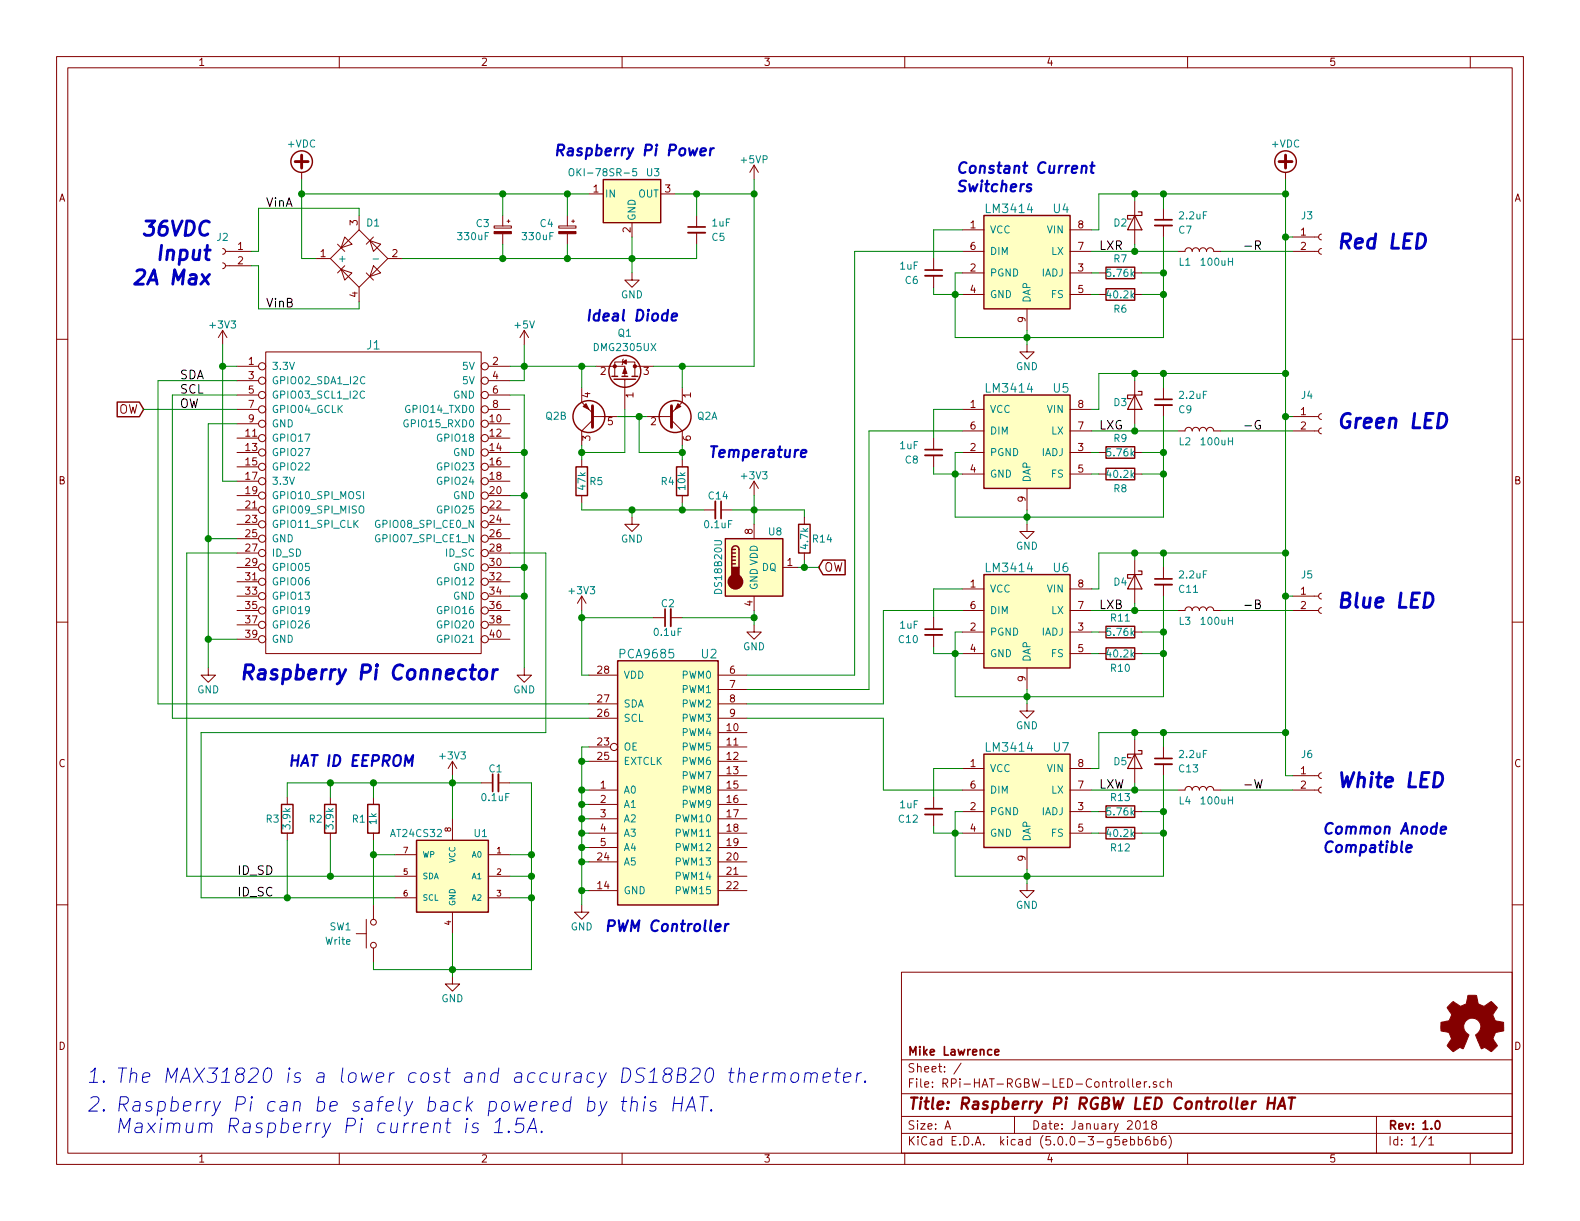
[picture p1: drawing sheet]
<svg xmlns="http://www.w3.org/2000/svg" width="279mm" height="216mm" viewBox="0 0 279 216" stroke-linecap="round" stroke-linejoin="round" font-family="sans-serif">
<g fill="none" stroke="#840000" stroke-width=".18">
<path d="M10 10h259.4v195.9h-259.4zM12 12h255.4v191.9h-255.4zM60 10v2M110 10v2M160 10v2M210 10v2M260 10v2M53.3 30.5v1.3M63.5 38.1v2.5M87.4 40h3v.3h-3zM88.9 38.1v1.9M89.7 39.1h.5"/>
<path d="M89.9 38.9v.5M98.8 40h3.1v.3h-3.1zM100.3 38.1v1.9M101.1 39.1h.5M101.3 38.9v.5M104.1 34.3h2.6M111.8 39.4v2.5M116.8 34.3h2.6M123.2 38.1v2M133.3 29.2l-.7 1.3M133.3 29.2v2.6M133.3 29.2l.8 1.3"/>
<path d="M200.7 35.6v7.6M205.7 36.8v2.1M205.7 39.9v2M227.3 30.5v1.3M10 60h2M39.4 46.5l.3 .1 .2 .3-.1 .4-.4 .2M39.4 43.9l.3 .2 .2 .2-.1 .5-.4 .2M39.4 58.4l-.8 1.3M39.4 58.4v2.6M39.4 58.4l.7 1.3M39.9 47h4.5M39.9 44.5h4.5"/>
<path d="M55.9 45.7h2.5M58.4 45.7l5.1-5.1 5.1 5.1-5.1 5.1zM59.7 43.2l1.3 1.3M60.3 47.6l1.9 .7-1.2 1.2zM61 41.9l1.2 1.3-1.9 .6zM61 47l-1.3 1.3M63.5 50.8v2.5M64.8 48.3l1.2 1.2M65.4 42.5l1.9 .7-1.3 1.3zM66 47l1.3 1.3-1.9 .6zM66 41.9l-1.2 1.3M68.6 45.7h2.5"/>
<path d="M88.9 41.3v1.9M92.7 58.4l-.8 1.3M92.7 58.4v2.6M92.7 58.4l.8 1.3M100.3 41.3v1.9M111.8 48.3v1.2h1.2l-1.2 1.3-1.3-1.3h1.3M123.2 41.1v2.1M165.1 45.7v2.1M165.1 48.8v2M170.2 44.5h3.8M170.2 40.6h3.8M170.2 48.3h3.8"/>
<path d="M170.2 52.1h3.8M181.6 54.6v3.8M189.2 44.5h3.8M189.2 40.6h3.8M189.2 48.3h3.8M189.2 52.1h3.8M194.3 48.3h1.3M194.3 52.1h1.3M200.7 48.3h1.2M200.7 52.1h1.2M208.3 44.5h1.2a.63 .63 0 0 1 .7-.7 .63 .63 0 0 1 .6 .7 .63 .63 0 0 1 .7-.7 .63 .63 0 0 1 .6 .7 .63 .63 0 0 1 .6-.7 .63 .63 0 0 1 .7 .7 .63 .63 0 0 1 .6-.7 .63 .63 0 0 1 .6 .7h1.3M228.6 44.5h4.6"/>
<path d="M228.6 41.9h4.6M233.7 43.9l-.3 .1-.2 .4 .1 .4 .4 .2M233.7 41.4l-.3 .1-.2 .3 .1 .4 .4 .2M267.4 60h2M41.9 64.8h3.8M41.9 67.3h3.8M41.9 69.9h3.8M41.9 72.4h3.8M41.9 74.9h3.8M41.9 77.5h3.8M47 62.2h38.1v53.4h-38.1zM86.4 64.8h3.8"/>
<path d="M86.4 67.3h3.8M86.4 69.9h3.8M86.4 72.4h3.8M86.4 74.9h3.8M86.4 77.5h3.8M102.9 68.6v2.5l1.9 1.9M104.8 74.3l-1.9 1.9v2.5M104.8 73.7h4.4M105.4 64.8h5.1v1.7M110.2 63.5l-.1 .1v.8l-.1 .1M110.5 67.1v5.3M112.3 64.8v-.8h-3.6v2.5"/>
<path d="M112.3 64.8h3.3M112.3 64.8v1.7M114.3 73.7h4.4M118.7 74.3l1.9 1.9v2.5M120.6 68.6v2.5l-1.9 1.9M165.1 77.5v2M170.2 72.4h3.8M170.2 76.2h3.8M181.6 61v1.2h-1.3l1.3 1.3 1.3-1.3h-1.3M189.2 72.4h3.8M189.2 76.2h3.8M200.7 67.3v7.6"/>
<path d="M205.7 68.6v2M205.7 71.6v2.1M208.3 76.2h1.2a.63 .63 0 0 1 .7-.6 .63 .63 0 0 1 .6 .6 .63 .63 0 0 1 .7-.6 .63 .63 0 0 1 .6 .6 .63 .63 0 0 1 .6-.6 .63 .63 0 0 1 .7 .6 .63 .63 0 0 1 .6-.6 .63 .63 0 0 1 .6 .6h1.3M228.6 73.7h4.6M228.6 76.2h4.6M233.7 75.7l-.3 .1-.2 .3 .1 .4 .4 .2M233.7 73.2l-.3 .1-.2 .3 .1 .4 .4 .2M41.9 87.6h3.8M41.9 90.2h3.8M41.9 80h3.8M41.9 92.7h3.8M41.9 82.6h3.8"/>
<path d="M41.9 95.3h3.8M41.9 85.1h3.8M41.9 97.8h3.8M86.4 87.6h3.8M86.4 90.2h3.8M86.4 80h3.8M86.4 92.7h3.8M86.4 82.6h3.8M86.4 95.3h3.8M86.4 85.1h3.8M86.4 97.8h3.8M102.9 81.3v1.3"/>
<path d="M102.9 87.6v1.3M111.8 91.4v1.3h1.2l-1.2 1.3-1.3-1.3h1.3M120.6 81.3v1.3M120.6 87.6v1.3M124.5 90.2h2M127.5 90.2h2M133.3 85.1v2.5M133.3 92.7v2.6M133.3 85.1l-.7 1.3M133.3 85.1l.8 1.3M142.2 91.4v1.3M142.2 97.8v1.3"/>
<path d="M165.1 80.5v2.1M170.2 80h3.8M170.2 83.8h3.8M181.6 92.7v1.3h-1.3l1.3 1.3 1.3-1.3h-1.3M181.6 86.4v3.8M189.2 80h3.8M189.2 83.8h3.8M194.3 80h1.3M194.3 83.8h1.3M200.7 80h1.2M200.7 99.1v7.6M200.7 83.8h1.2"/>
<path d="M10 110h2M36.8 118.1v1.3h1.3l-1.3 1.3-1.2-1.3h1.2M41.9 100.3h3.8M41.9 113h3.8M41.9 102.9h3.8M41.9 105.4h3.8M41.9 108h3.8M41.9 110.5h3.8M86.4 100.3h3.8M86.4 113h3.8M86.4 102.9h3.8M86.4 105.4h3.8"/>
<path d="M86.4 108h3.8M86.4 110.5h3.8M92.7 118.1v1.3h1.3l-1.3 1.3-1.3-1.3h1.3M102.9 105.4l.7 1.3M102.9 105.4v2.6M102.9 105.4l-.8 1.3M104.1 119.4h5.1M115.6 109.2h2M118.6 109.2h2M127 119.4h5.1M133.3 110.5v1.3h1.3l-1.3 1.2-1.2-1.2h1.2M133.3 105.4v2.6"/>
<path d="M138.4 100.3h2.6M165.1 109.2v2.1M165.1 112.3v2M170.2 108h3.8M170.2 104.1h3.8M170.2 111.8h3.8M170.2 115.6h3.8M181.6 118.1v3.8M189.2 108h3.8M189.2 104.1h3.8M189.2 111.8h3.8M189.2 115.6h3.8"/>
<path d="M194.3 111.8h1.3M194.3 115.6h1.3M200.7 111.8h1.2M200.7 115.6h1.2M205.7 100.3v2.1M205.7 103.4v2M208.3 108h1.2a.63 .63 0 0 1 .7-.7 .63 .63 0 0 1 .6 .7 .63 .63 0 0 1 .7-.7 .63 .63 0 0 1 .6 .7 .63 .63 0 0 1 .6-.7 .63 .63 0 0 1 .7 .7 .63 .63 0 0 1 .6-.7 .63 .63 0 0 1 .6 .7h1.3M228.6 105.4h4.6M228.6 108h4.6M233.7 107.4l-.3 .1-.2 .4 .1 .4 .4 .2M233.7 104.9l-.3 .1-.2 .3 .1 .4 .4 .2M267.4 110h2"/>
<path d="M80 134.6l.8 1.3M80 134.6v2.6M80 134.6l-.8 1.3M85.1 138.4h2M88.1 138.4h2.1M104.1 139.7h5.1M104.1 124.5h5.1M104.1 127h5.1M104.1 132.1h3.8M104.1 134.6h5.1M127 139.7h5.1M127 121.9h5.1"/>
<path d="M127 124.5h5.1M127 127h5.1M127 129.5h5.1M127 132.1h5.1M127 134.6h5.1M127 137.2h5.1M170.2 139.7h3.8M170.2 135.9h3.8M181.6 124.5v1.2h-1.3l1.3 1.3 1.3-1.3h-1.3M189.2 139.7h3.8M189.2 135.9h3.8M200.7 130.8v7.6"/>
<path d="M205.7 132.1v2M205.7 135.1v2.1M208.3 139.7h1.2a.63 .63 0 0 1 .7-.6 .63 .63 0 0 1 .6 .6 .63 .63 0 0 1 .7-.6 .63 .63 0 0 1 .6 .6 .63 .63 0 0 1 .6-.6 .63 .63 0 0 1 .7 .6 .63 .63 0 0 1 .6-.6 .63 .63 0 0 1 .6 .6h1.3M228.6 139.7h4.6M228.6 137.2h4.6M233.7 139.2l-.3 .1-.2 .3 .1 .4 .4 .2M233.7 136.7l-.3 .1-.2 .3 .1 .4 .4 .2M10 160h2M50.8 141v1.2M50.8 147.3v1.3M58.4 141v1.2M58.4 147.3v1.3"/>
<path d="M66 141v1.2M66 147.3v1.3M69.8 151.1h3.9M69.8 154.9h3.9M69.8 158.8h3.9M80 144.8v3.8M86.4 151.1h3.8M86.4 154.9h3.8M86.4 158.8h3.8M104.1 142.2h5.1M104.1 144.8h5.1M104.1 147.3h5.1"/>
<path d="M104.1 149.9h5.1M104.1 152.4h5.1M104.1 157.5h5.1M127 154.9h5.1M127 142.2h5.1M127 144.8h5.1M127 147.3h5.1M127 149.9h5.1M127 152.4h5.1M127 157.5h5.1M165.1 141v2M165.1 144v2.1"/>
<path d="M170.2 147.3h3.8M170.2 143.5h3.8M181.6 156.2v1.3h-1.3l1.3 1.3 1.3-1.3h-1.3M181.6 149.9v3.8M189.2 147.3h3.8M189.2 143.5h3.8M194.3 147.3h1.3M194.3 143.5h1.3M200.7 147.3h1.2M200.7 143.5h1.2M267.4 160h2M63 165.1h1.8"/>
<path d="M64.8 162.6v5M66 160v2.6M66 167.6v2.6M80 172.7v1.3h-1.3l1.3 1.3 1.3-1.3h-1.3M80 161.3v3.8M102.9 160v1.3h-1.3l1.3 1.3 1.2-1.3h-1.2M159.4 171.9h108v32h-108zM159.4 197.4h108M159.4 193.4h108M159.4 187.4h108M167.1 199.7l.5-1.5 .5 1.5M167.2 199.2h.8"/>
<path d="M170 188l-1.3 1.9M179.4 197.4v3M199.5 190.8v1.2l.2 .3M200.3 190.8v1.2l.2 .3M200.9 198.3l.4-.1a.94 .94 0 0 1 0 1.5l-.4-.3-.1-.6zM201 191.8l.7-.2v-.3h-.5l-.2 .2 .1 .7h.6M202.2 198.6l.5-.4v1.5M202.2 199.7h.9M202.4 191.3v1M202.8 191.3h-.3l-.1 .2M203.3 192.1v.2M203.9 198.8l-.2-.3v-.2l.2-.1h.5l.1 .3-.1 .2-.6 .2a.48 .48 0 0 0-.1 .6l.2 .2 .5-.2a.48 .48 0 0 0 0-.6l-.2-.1"/>
<path d="M204.5 191.3h-.4l-.2 .2 .1 .2 .5 .1v.4h-.6M205.8 191.3h-.4l-.3 .2 .1 .6 .2 .2 .4-.1M206.5 191.4l.2-.1h.4v1M206.5 190.8v1.5M243.4 197.4v6.5M60 203.9v2M110 203.9v2M159.4 200.4h108M160 203.9v2M197.9 201h-.7v.7l.2-.2 .5 .1 .1 .2-.1 .5-.2 .2-.5-.2M198.6 202l.7-.2-.1-.3h-.4l-.2 .2 .1 .7h.5M199.9 201.5h.5l.2 .3-.1 .6h-.6"/>
<path d="M199.9 201v1.5M201.3 201.5h.4l.3 .3-.1 .5-.2 .2-.4-.1M201.3 201v1.5M203.3 201a.59 .59 0 0 0-.7 .6v.7l.2 .2 .6-.2v-.5l-.1-.2-.5-.1-.2 .3M204.1 201.5h.4l.3 .3-.2 .6h-.5M204.1 201v1.5M206.1 201a.59 .59 0 0 0-.7 .6v.7l.2 .2 .5-.2 .1-.5-.1-.2-.5-.1-.2 .3M206.7 200.8a1.71 1.71 0 0 1 0 2.2M210 203.9v2M252.2 200.9l-1.2 1.9M252.7 201.4l.4-.4v1.5M252.7 202.5h.8"/>
<path d="M260 203.9v2"/>
<circle cx="46.4" cy="64.8" r=".63"/>
<circle cx="46.4" cy="67.3" r=".63"/>
<circle cx="46.4" cy="74.9" r=".63"/>
<circle cx="46.4" cy="69.8" r=".63"/>
<circle cx="46.4" cy="77.5" r=".63"/>
<circle cx="46.4" cy="72.4" r=".63"/>
<circle cx="85.7" cy="64.8" r=".63"/>
<circle cx="85.7" cy="77.5" r=".63"/>
<circle cx="85.7" cy="69.8" r=".63"/>
<circle cx="85.7" cy="74.9" r=".63"/>
<circle cx="85.7" cy="72.4" r=".63"/>
<circle cx="85.7" cy="67.3" r=".63"/>
<circle cx="46.4" cy="97.8" r=".63"/>
<circle cx="46.4" cy="87.6" r=".63"/>
<circle cx="46.4" cy="82.5" r=".63"/>
<circle cx="46.4" cy="85.1" r=".63"/>
<circle cx="46.4" cy="90.2" r=".63"/>
<circle cx="46.4" cy="95.2" r=".63"/>
<circle cx="46.4" cy="92.7" r=".63"/>
<circle cx="46.4" cy="80" r=".63"/>
<circle cx="85.7" cy="82.5" r=".63"/>
<circle cx="85.7" cy="92.7" r=".63"/>
<circle cx="85.7" cy="97.8" r=".63"/>
<circle cx="85.7" cy="90.2" r=".63"/>
<circle cx="85.7" cy="87.6" r=".63"/>
<circle cx="85.7" cy="95.2" r=".63"/>
<circle cx="85.7" cy="80" r=".63"/>
<circle cx="85.7" cy="85.1" r=".63"/>
<circle cx="46.4" cy="113" r=".63"/>
<circle cx="46.4" cy="105.4" r=".63"/>
<circle cx="46.4" cy="107.9" r=".63"/>
<circle cx="46.4" cy="110.5" r=".63"/>
<circle cx="46.4" cy="100.3" r=".63"/>
<circle cx="46.4" cy="102.9" r=".63"/>
<circle cx="85.7" cy="100.3" r=".63"/>
<circle cx="85.7" cy="113" r=".63"/>
<circle cx="85.7" cy="107.9" r=".63"/>
<circle cx="85.7" cy="110.5" r=".63"/>
<circle cx="85.7" cy="105.4" r=".63"/>
<circle cx="85.7" cy="102.9" r=".63"/>
<circle cx="108.6" cy="132.1" r=".63"/>
<circle cx="66" cy="167.1" r=".51"/>
<circle cx="66" cy="163.1" r=".51"/>
</g>
<g fill="none" stroke="#840000" stroke-width=".3">
<path d="M204.2 38.9h3.1M121.7 40.1h3M163.6 47.8h3M163.6 79.5h3M204.2 70.6h3.1M127.5 88.6v3.1M117.6 107.7v3M163.6 111.3h3M204.2 102.4h3.1M87.1 136.9v3.1M204.2 134.1h3.1M163.6 143h3"/>
<path d="M175.9 186.1l.7-.2v-.3h-.5l-.2 .2 .1 .7h.6M253.9 198.3l.2-.1a.81 .81 0 0 1 .6 .6 .81 .81 0 0 1-.3 .8l-.1 .1a.79 .79 0 0 1-.4-1.4z"/>
</g>
<path d="M224.2 195h1.2M224.4 194.1l-.3 2M225.5 194.1l-.3 2M225.9 196.1l.9-2 .5 2M226.2 195.5h1M227.9 194.1h1.1M228.5 194.1l-.3 2" fill="none" stroke="#840000" stroke-width=".41"/>
<path d="M100.7 30a.45 .45 0 0 1 .7 0 .88 .88 0 0 1-.2 1.1l-.4-.1a1.07 1.07 0 0 1-.1-1zM112.5 29.8h-.6v.6l.2-.1 .4 .1v.6l-.1 .1-.5-.1M66 45.8h.9M64.5 69.3a.6 .6 0 0 0-.9 .4 .6 .6 0 0 0 .6 .7l.3-.1M64.5 66.7a.6 .6 0 0 0-.8 .5 .6 .6 0 0 0 .6 .7l.2-.2M72.1 74.3a.59 .59 0 0 0-.7 .6 .59 .59 0 0 0 .7 .5l.1-.4h-.2M62.8 92.6l.5 .7M63.3 92l-.7 .7M63.6 89.6a.45 .45 0 0 1 .7 0 .88 .88 0 0 1-.3 1.1h-.3a1.07 1.07 0 0 1-.1-1.1zM64.3 86.9v1.3M67.1 92.1a.59 .59 0 0 0-.7 .5 .59 .59 0 0 0 .7 .6l.1-.5h-.3M67.1 94.6a.59 .59 0 0 0-.7 .6 .59 .59 0 0 0 .7 .6l.1-.5h-.3" fill="none" stroke="#008484" stroke-width=".18"/>
<g fill="none" stroke="#840000" stroke-width=".25">
<path d="M106.7 31.8h10.1v7.6h-10.1zM174 38.1h15.2v16.5h-15.2zM195.6 51.1h5.1v2h-5.1zM195.6 47.2h5.1v2.1h-5.1zM20.7 71.1h3.9l.8 1.3-.8 1.3h-3.9zM108.2 66.5h1M108.6 67.1h3.8M110 66.5h1M111.8 66.5h1M174 69.9h15.2v16.5h-15.2zM195.6 79h5.1v2h-5.1zM101.9 82.6h2v5h-2z"/>
<path d="M119.6 82.6h2.1v5h-2.1zM128.3 95.3h10.1v10.1h-10.1zM129.4 97.2a.63 .63 0 0 1 .6-.7 .63 .63 0 0 1 .7 .7v3.1M129.4 99.7h.6M129.4 99.1h.6M129.4 98.4h.6M129.4 97.8h.6M129.4 97.2v3.1M129.4 97.2h.6M141.2 92.7h2.1v5.1h-2.1zM145.5 99h4v2.6h-4l-.7-1.3zM195.6 82.8h5.1v2h-5.1z"/>
<path d="M109.2 116.8h17.8v43.2h-17.8zM174 101.6h15.2v16.5h-15.2zM195.6 114.6h5.1v2h-5.1zM195.6 110.7h5.1v2.1h-5.1zM174 133.4h15.2v16.5h-15.2zM49.8 142.2h2v5.1h-2zM57.4 142.2h2v5.1h-2zM65 142.2h2.1v5.1h-2.1zM73.7 148.6h12.7v12.7h-12.7zM195.6 146.3h5.1v2h-5.1zM195.6 142.5h5.1v2h-5.1z"/>
<circle cx="53.3" cy="28.6" r="1.9"/>
<circle cx="227.3" cy="28.6" r="1.9"/>
<circle cx="104.1" cy="73.7" r="2.82"/>
<circle cx="110.5" cy="65.7" r="2.82"/>
<circle cx="119.4" cy="73.7" r="2.82"/>
</g>
<g fill="#ffffc2" stroke="#ffffc2" stroke-width=".18">
<path d="M73.7 148.6h12.7v12.7h-12.7z"/>
<path d="M109.2 116.8h17.8v43.2h-17.8z"/>
<path d="M174 38.1h15.2v16.5h-15.2z"/>
<path d="M174 69.9h15.2v16.5h-15.2z"/>
<path d="M174 101.6h15.2v16.5h-15.2z"/>
<path d="M106.7 31.8h10.1v7.6h-10.1z"/>
<path d="M174 133.4h15.2v16.5h-15.2z"/>
<path d="M128.3 95.3h10.1v10.1h-10.1z"/>
</g>
<g fill="none" stroke="#0000c2" stroke-width=".38">
<path d="M123.9 26.8l.9-.1v-.4l-.2-.1-.6 .1-.2 .9 .3 .3 .5-.1M125.7 26.2l-.2 1.3M126.2 26.2l-.3 .1-.3 .3M191.3 29.5a.48 .48 0 0 1 .9 .1l-.2 1M192.8 29.3h.7M193.2 28.7l-.2 1.6v.2l.4 .1M104.3 54.8l-.2 1.9M106 55.5l-.2-.1a.71 .71 0 0 0-.8 .4v.5l.1 .3 .2 .1 .5-.1M125.8 78.9h1M126.3 78.9l-.2 1.9M71.6 135.4l.2-1.9 .5 1.4 .8-1.4-.3 1.9M248.7 150l.9-.1v-.4l-.6-.1-.3 .3v.9l.2 .1 .6-.1"/>
<path d="M254.8 146.8l.9-.2v-.3l-.6-.1-.3 .2v.9l.2 .1 .5-.1M107.6 163.7h.7a.52 .52 0 0 0 .4-.4 .52 .52 0 0 0-.3-.6h-.7l-.2 1.9"/>
</g>
<g fill="#840000" stroke="#840000" stroke-width=".18">
<path d="M110.5 65l.4 1h-.8z"/>
<path d="M110.1 64l.6-.4v.8z"/>
<path d="M119.9 71.4l.5 .5-1 .5z"/>
<path d="M103.6 71.4l.5 1-1-.5z"/>
<path d="M98.8 40.9h3.1v.4h-3.1z"/>
<path d="M87.4 40.9h3v.4h-3z"/>
<path d="M256.4 177.6l.6-.5 .9 .6a.62 .62 0 0 0 1 0l.2-.1a1.62 1.62 0 0 0 .4-1.4l.1-.2h1.5l.2 .8a.74 .74 0 0 0 .6 .9l.5 .3 1.3-.9 1.1 1-.4 .7a.75 .75 0 0 0-.2 1.2l.2 .5 1.5 .3v1.5l-1.4 .2-.1 .2a1.23 1.23 0 0 0-.3 1.2l.7 1-.1 .1-1 1-.8-.6a.54 .54 0 0 0-.9 0l-1-2.3a2.33 2.33 0 0 0 .8-1.9 1.54 1.54 0 0 0-2.5-.8 1.54 1.54 0 0 0 .5 2.6l-1.1 2.4a.69 .69 0 0 0-1.1 .2l-.6 .4-1.1-1.1 .8-1.2-.2-.5a.71 .71 0 0 0-1-.8l-.7-.2v-1.4l.5-.1a1.11 1.11 0 0 0 1.2-.7 .72 .72 0 0 0-.2-1.2l-.4-.6z"/>
<circle cx="108.7" cy="64.8" r=".28"/>
<circle cx="112.3" cy="64.8" r=".28"/>
</g>
<path d="M52.2 28.6h2.3M53.3 27.4v2.3M226.2 28.6h2.3M227.3 27.4v2.3M104.8 71.8v3.8M118.7 71.8v3.8" fill="none" stroke="#840000" stroke-width=".51"/>
<path d="M25.8 39.1h1.6l-1 .9h.4l.3 .3 .1 .2-.2 .9-.4 .2h-.8l-.3-.2M24.2 47.9l.4-.2h.6a.53 .53 0 0 1 .4 .7l-.2 .4-1.6 1.4h1.5M28.6 43.4l-.3 2.5M43.3 118.9h.9a.69 .69 0 0 0 .6-.6 .69 .69 0 0 0-.4-.7h-.9l-.4 2.5M43.9 118.9l.7 1.2M45.9 118.5l.2-.1 .7 .1 .1 .2-.1 1.4M46.9 119l-.2 .1h-.6a.51 .51 0 0 0-.5 .5 .51 .51 0 0 0 .3 .5h.6l.3-.1M252.1 104.9h.6a1.28 1.28 0 0 1 .4 2.1l-.7 .4h-.6z" fill="none" stroke="#0000c2" stroke-width=".51"/>
<g fill="none" stroke="#0000c2" stroke-width=".18">
<path d="M84.6 198.7a.62 .62 0 0 0-1 .4l.1 .2 .8 .2 .1 .4-.4 .4-.8-.1M87.6 198.5l.3-.2 .5-.6-.3 2.6M92.7 197.7h-1.2l-.3 1.2 .4-.2h.6l.2 .1 .2 .4-.2 .8-.4 .3h-.6l-.3-.3M93.5 199.5h1.2M107.3 194.8l-1.1 2.3-.4 .2M109.9 194.8h.9M110.3 193.9l-.2 2.2 .1 .2 .4 .2M111.7 195a.7 .7 0 0 1 .9-.1v1.6M111.8 193.9l-.3 2.6M114 194.8l-.2 1.7M114.1 193.9l-.2 .2 .2 .1 .1-.1-.1-.2v.3M116 194.9a.62 .62 0 0 0-1 .3l.1 .3 .8 .2 .1 .4-.4 .4-.7-.2"/>
<path d="M119.2 195.1h1.4M119.3 193.9l-.3 2.6M120.8 193.9l-.4 2.6M121.3 196.5l1.1-2.6 .6 2.6M121.6 195.7h1.2M123.8 193.9h1.4M124.5 193.9l-.3 2.6M125.8 196.2l.1 .1-.1 .2-.1-.2 .1-.1v.3M128.9 189.7h.9M129.3 188.8l-.2 2.2 .1 .3 .4 .1M130.7 189.9a.61 .61 0 0 1 1 .1l-.2 1.4M130.8 188.8l-.3 2.6"/>
<path d="M132.7 190.5l1.3-.2-.1-.5-.2-.1-.7 .1-.2 .2-.1 1 .1 .3 .2 .1 .8-.1M135.2 189.7l-.2 1.7M135.9 189.7a.75 .75 0 0 0-.8 .5M136.7 189.9a.61 .61 0 0 1 1.1 .1l-.2 1.4M136.7 189.7l-.2 1.7M137.8 190a.63 .63 0 0 1 1-.2l.1 .2-.2 1.4M140.2 189.8l.3-.1 .6 .1 .1 .4v.7a.71 .71 0 0 1-.7 .5 .71 .71 0 0 1-.7-.5l.1-.7zM142.4 189.9a.64 .64 0 0 1 1.1 .1l-.2 1.4M142.4 189.7l-.2 1.7M143.5 190a.63 .63 0 0 1 .9-.2l.2 .2-.2 1.4M145.6 190.5l1.2-.2-.1-.5-.7-.1-.4 .3v1.3l.2 .1 .8-.1M147.6 189.7h1"/>
<path d="M148.1 188.8l-.3 2.2 .1 .3 .5 .1M149.2 190.5l1.2-.2v-.5l-.7-.1-.4 .3-.1 1.3 .3 .1 .7-.1M151.6 189.7l-.2 1.7M152.3 189.7a.75 .75 0 0 0-.8 .5M153 191.1l.1 .2-.1 .1-.1-.1 .1-.2v.3M87.4 200.3h1.4M90 200l.1 .2-.2 .1-.1-.1 .2-.2-.1 .3M93.2 200.3l1.2-2.6 .5 2.6M95.8 200l.1 .2-.1 .1-.1-.1 .1-.2v.3"/>
</g>
<path d="M204.2 39.9h3.1M121.7 41.1h3M163.6 48.8h3M204.2 71.6h3.1M126.5 88.6v3.1M163.6 80.5h3M118.6 107.7v3M163.6 112.3h3M204.2 103.4h3.1M88.1 136.9v3.1M204.2 135.1h3.1M163.6 144h3" fill="none" stroke="#840000" stroke-width=".33"/>
<path d="M200.7 38.1l1.2 2.5h-2.5zM201.3 37.5h.6v.6h-2.5v.6h.6M200.7 69.9l1.2 2.5h-2.5zM201.3 69.2h.6v.7h-2.5v.6h.6M200.7 101.6l1.2 2.5h-2.5zM201.3 101h.6v.6h-2.5v.6h.6M200.7 133.4l1.2 2.5h-2.5zM201.3 132.7h.6v.7h-2.5v.6h.6" fill="none" stroke="#840000" stroke-width=".2"/>
<path d="M220.1 43.5h1.2M222 43.4l.8-.1 .1-.2-.1-.4-.2-.1h-.6v1.5M222.4 43.4l.5 .7M220.1 75.3h1.2M222.8 74.4a.71 .71 0 0 0-.9 .7 .71 .71 0 0 0 .9 .7l.1-.6h-.3M220.1 107h1.2M222 106.8l.8-.1v-.5l-.8-.1v1.5h.6l.2-.1 .1-.4-.1-.2-.3-.1M220.1 138.8h1.2M221.9 137.8l.3 1.6 .3-1.1 .3 1.1 .4-1.6" fill="none" stroke="#000" stroke-width=".18"/>
<g fill="none" stroke="#008400" stroke-width=".18">
<path d="M53.3 34.3h50.8M53.3 31.8v13.9h2.6M63.5 38.1v-1.3h-17.8v7.7h-1.3M88.9 34.3v3.8M100.3 34.3v3.8M119.4 34.3h13.9M123.2 34.3v3.8M133.3 31.8v33h-17.7M200.7 34.3v1.3M205.7 34.3v2.5M227.3 34.3h-33v6.3h-1.3M227.3 31.8v105.4h1.3"/>
<path d="M44.4 47h1.3v7.6h17.8v-1.3M88.9 43.2v2.5M100.3 43.2v2.5M111.8 41.9v6.4M123.2 43.2v2.5h-52.1M165.1 50.8v1.3h5.1M170.2 44.5h-19.1v74.9h-19M170.2 40.6h-5.1v5.1M181.6 58.4v2.6M193 48.3h1.3M193 52.1h1.3M193 44.5h15.3"/>
<path d="M200.7 43.2v1.3M201.9 48.3h3.8M201.9 52.1h3.8M205.7 41.9v17.8h-36.8v-11.4h1.3M215.9 44.5h12.7M227.3 41.9h1.3M25.4 72.4h16.5M39.4 64.8h2.5M39.4 61v24.1h2.5M41.9 74.9h-5.1v43.2M41.9 69.9h-11.4v57.1h73.6M41.9 67.3h-14v57.2h76.2"/>
<path d="M90.2 64.8h15.2M90.2 69.9h2.5v48.2M92.7 61v6.3h-2.5M102.9 64.8v3.8M102.9 78.7v2.6M109.2 73.7h5.1M110.5 72.4v7.6h-7.6M113 73.7v6.3h7.6M120.6 64.8v3.8M120.6 78.7v2.6M170.2 72.4h-5.1v5.1M170.2 76.2h-16.5v45.7h-21.6"/>
<path d="M193 76.2h15.3M200.7 66v1.3M200.7 74.9v1.3M205.7 73.7v17.7h-36.8v-11.4h1.3M205.7 66v2.6M215.9 76.2h12.7M227.3 73.7h1.3M227.3 66h-33v6.4h-1.3M36.8 95.3h5.1M41.9 97.8h-8.9v57.1h36.8M90.2 97.8h6.3v31.7h-60.9v29.3h34.2M90.2 87.6h2.5"/>
<path d="M90.2 80h2.5M102.9 88.9v1.3h21.6M111.8 90.2v1.2M120.6 88.9v1.3M129.5 90.2h12.7v1.2M133.3 87.6v5.1M142.2 99.1v1.2M165.1 82.6v1.2h5.1M181.6 90.2v2.5M193 80h1.3M193 83.8h1.3M200.7 97.8v1.3"/>
<path d="M201.9 80h3.8M201.9 83.8h3.8M205.7 97.8v2.5M227.3 97.8h-33v6.3h-1.3M36.8 113h5.1M90.2 105.4h2.5M90.2 100.3h2.5M102.9 109.2h12.7M102.9 108v11.4h1.2M120.6 109.2h12.7M133.3 108v2.5M141 100.3h3.8"/>
<path d="M165.1 114.3v1.3h5.1M170.2 104.1h-5.1v5.1M170.2 108h-14v16.5h-24.1M193 111.8h1.3M193 115.6h1.3M193 108h15.3M200.7 106.7v1.3M201.9 111.8h3.8M201.9 115.6h3.8M205.7 105.4v17.8h-36.8v-11.4h1.3M215.9 108h12.7M227.3 105.4h1.3"/>
<path d="M58.4 138.4v2.6M66 138.4v2.6M80 137.2v7.6M85.1 138.4h-34.3v2.6M90.2 138.4h3.8v33.1h-28v-1.3M102.9 139.7h1.2M102.9 134.6h1.2M104.1 132.1h-1.2v27.9M132.1 127h24.1v12.7h14M170.2 135.9h-5.1v5.1M181.6 121.9v2.6M193 139.7h15.3"/>
<path d="M200.7 129.5v1.3M200.7 138.4v1.3M205.7 137.2v17.7h-36.8v-11.4h1.3M205.7 129.5v2.6M215.9 139.7h12.7M227.3 129.5h-33v6.4h-1.3M50.8 148.6v10.2M58.4 148.6v6.3M66 151.1h3.8M66 148.6v11.4M90.2 151.1h3.8M90.2 154.9h3.8"/>
<path d="M90.2 158.8h3.8M102.9 157.5h1.2M102.9 142.2h1.2M102.9 144.8h1.2M102.9 147.3h1.2M102.9 149.9h1.2M102.9 152.4h1.2M165.1 146.1v1.2h5.1M181.6 153.7v2.5M193 147.3h1.3M193 143.5h1.3M201.9 147.3h3.8"/>
<path d="M201.9 143.5h3.8M80 165.1v7.6"/>
</g>
<g fill="#008400" stroke="#008400" stroke-width=".25">
<circle cx="80" cy="171.5" r=".51"/>
<circle cx="80" cy="138.4" r=".51"/>
<circle cx="66" cy="138.4" r=".51"/>
<circle cx="58.4" cy="138.4" r=".51"/>
<circle cx="66" cy="151.1" r=".51"/>
<circle cx="58.4" cy="154.9" r=".51"/>
<circle cx="50.8" cy="158.8" r=".51"/>
<circle cx="94" cy="158.8" r=".51"/>
<circle cx="94" cy="154.9" r=".51"/>
<circle cx="94" cy="151.1" r=".51"/>
<circle cx="39.4" cy="64.8" r=".51"/>
<circle cx="36.8" cy="95.3" r=".51"/>
<circle cx="92.7" cy="100.3" r=".51"/>
<circle cx="92.7" cy="87.6" r=".51"/>
<circle cx="92.7" cy="80" r=".51"/>
<circle cx="92.7" cy="105.4" r=".51"/>
<circle cx="36.8" cy="113" r=".51"/>
<circle cx="92.7" cy="64.8" r=".51"/>
<circle cx="102.9" cy="157.5" r=".51"/>
<circle cx="102.9" cy="142.2" r=".51"/>
<circle cx="102.9" cy="144.8" r=".51"/>
<circle cx="102.9" cy="147.3" r=".51"/>
<circle cx="102.9" cy="149.9" r=".51"/>
<circle cx="102.9" cy="152.4" r=".51"/>
<circle cx="102.9" cy="139.7" r=".51"/>
<circle cx="113" cy="73.7" r=".51"/>
<circle cx="102.9" cy="64.8" r=".51"/>
<circle cx="168.9" cy="52.1" r=".51"/>
<circle cx="200.7" cy="44.5" r=".51"/>
<circle cx="200.7" cy="34.3" r=".51"/>
<circle cx="205.7" cy="34.3" r=".51"/>
<circle cx="205.7" cy="48.3" r=".51"/>
<circle cx="205.7" cy="52.1" r=".51"/>
<circle cx="168.9" cy="83.8" r=".51"/>
<circle cx="200.7" cy="76.2" r=".51"/>
<circle cx="200.7" cy="66" r=".51"/>
<circle cx="205.7" cy="66" r=".51"/>
<circle cx="205.7" cy="80" r=".51"/>
<circle cx="205.7" cy="83.8" r=".51"/>
<circle cx="168.9" cy="115.6" r=".51"/>
<circle cx="200.7" cy="108" r=".51"/>
<circle cx="200.7" cy="97.8" r=".51"/>
<circle cx="205.7" cy="97.8" r=".51"/>
<circle cx="205.7" cy="111.8" r=".51"/>
<circle cx="205.7" cy="115.6" r=".51"/>
<circle cx="227.3" cy="97.8" r=".51"/>
<circle cx="227.3" cy="73.7" r=".51"/>
<circle cx="227.3" cy="41.9" r=".51"/>
<circle cx="227.3" cy="66" r=".51"/>
<circle cx="227.3" cy="34.3" r=".51"/>
<circle cx="181.6" cy="123.2" r=".51"/>
<circle cx="181.6" cy="91.4" r=".51"/>
<circle cx="181.6" cy="59.7" r=".51"/>
<circle cx="168.9" cy="147.3" r=".51"/>
<circle cx="200.7" cy="139.7" r=".51"/>
<circle cx="205.7" cy="143.5" r=".51"/>
<circle cx="205.7" cy="147.3" r=".51"/>
<circle cx="181.6" cy="154.9" r=".51"/>
<circle cx="200.7" cy="129.5" r=".51"/>
<circle cx="227.3" cy="105.4" r=".51"/>
<circle cx="111.8" cy="45.7" r=".51"/>
<circle cx="123.2" cy="34.3" r=".51"/>
<circle cx="227.3" cy="129.5" r=".51"/>
<circle cx="205.7" cy="129.5" r=".51"/>
<circle cx="102.9" cy="134.6" r=".51"/>
<circle cx="100.3" cy="34.3" r=".51"/>
<circle cx="100.3" cy="45.7" r=".51"/>
<circle cx="53.3" cy="34.3" r=".51"/>
<circle cx="88.9" cy="45.7" r=".51"/>
<circle cx="88.9" cy="34.3" r=".51"/>
<circle cx="133.4" cy="109.2" r=".51"/>
<circle cx="133.4" cy="90.2" r=".51"/>
<circle cx="102.9" cy="109.2" r=".51"/>
<circle cx="120.7" cy="80" r=".51"/>
<circle cx="102.9" cy="80" r=".51"/>
<circle cx="111.8" cy="90.2" r=".51"/>
<circle cx="142.2" cy="100.3" r=".51"/>
<circle cx="120.7" cy="90.2" r=".51"/>
<circle cx="120.7" cy="64.8" r=".51"/>
<circle cx="133.4" cy="34.3" r=".51"/>
</g>
<g fill="#840000" stroke="#840000" stroke-width=".25">
<path d="M129.4 100.3h1.3v1.9h-1.3z"/>
<circle cx="130" cy="102.9" r="1.27"/>
</g>
<g font-size="3.5" fill="#0000c2">
<text x="26.7" y="41.7">36VDC</text>
<text x="29.5" y="46.1">Input</text>
<text x="236.2" y="44">Red LED</text>
<text x="25.7" y="50.4">2A Max</text>
<text x="236.2" y="75.8">Green LED</text>
<text x="236.2" y="107.5">Blue LED</text>
<text x="48.4" y="120.2">Raspberry Pi Connector</text>
<text x="236.2" y="139.3">White LED</text>
<text x="15.2" y="191.5">1. The MAX31820 is a lower cost and accuracy DS18B20 thermometer.</text>
<text x="15.2" y="196.6">2. Raspberry Pi can be safely back powered by this HAT.</text>
<text x="20.3" y="200.4">Maximum Raspberry Pi current is 1.5A.</text>
</g>
<text font-size="2.8" fill="#840000" x="160.4" y="196.2">Title: Raspberry Pi RGBW LED Controller HAT</text>
<g font-size="2.7" fill="#0000c2">
<text x="97.8" y="27.6">Raspberry Pi Power</text>
<text x="168.9" y="30.7">Constant Current</text>
<text x="168.9" y="33.9">Switchers</text>
<text x="106.5" y="56.8">Ideal Diode</text>
<text x="127.4" y="80.9">Temperature</text>
<text x="50.8" y="135.5">HAT ID EEPROM</text>
<text x="233.7" y="147.5">Common Anode</text>
<text x="233.7" y="150.8">Compatible</text>
<text x="109.7" y="164.7">PWM Controller</text>
</g>
<g font-size="2.1">
<text x="47" y="36.6">VinA</text>
<text x="194.3" y="44.2">LXR</text>
<text x="47" y="54.4">VinB</text>
<text x="31.7" y="69.6">SCL</text>
<text x="31.7" y="67.1">SDA</text>
<text x="31.7" y="72.1">OW</text>
<text x="194.3" y="75.9">LXG</text>
<text x="194.3" y="107.7">LXB</text>
<text x="194.3" y="139.4">LXW</text>
<text x="41.9" y="154.7">ID_SD</text>
<text x="41.9" y="158.5">ID_SC</text>
</g>
<g font-size="2.1" fill="#008484">
<text x="174.6" y="37.7">LM3414</text>
<text x="186.3" y="37.7">U4</text>
<text x="64.9" y="61.8">J1</text>
<text x="174.6" y="69.4">LM3414</text>
<text x="186.3" y="69.4">U5</text>
<text x="174.6" y="101.2">LM3414</text>
<text x="186.3" y="101.2">U6</text>
<text x="109.8" y="116.4">PCA9685</text>
<text x="124.1" y="116.4">U2</text>
<text x="174.6" y="132.9">LM3414</text>
<text x="186.3" y="132.9">U7</text>
</g>
<g font-size="2.1" fill="#840000">
<text x="20.8" y="73.2">OW</text>
<text x="145.7" y="101.1">OW</text>
<text x="160.4" y="189.6">Sheet: /</text>
<text x="160.4" y="186.6">Mike Lawrence</text>
<text x="160.4" y="192.3">File: RPi-HAT-RGBW-LED-Controller.sch</text>
<text x="160.4" y="202.5">KiCad E.D.A. kicad (5.0.0-3-g5ebb6b6)</text>
<text x="160.4" y="199.7">Size: A</text>
<text x="182.4" y="199.7">Date: January 2018</text>
<text x="245.4" y="199.7">Rev: 1.0</text>
<text x="245.4" y="202.5">Id: 1/1</text>
</g>
<g font-size="1.8" fill="#840000">
<text x="35" y="11.6">1</text>
<text x="85" y="11.6">2</text>
<text x="135" y="11.6">3</text>
<text x="185" y="11.6">4</text>
<text x="235" y="11.6">5</text>
<text x="10.4" y="35.6">A</text>
<text x="104.9" y="34">1</text>
<text x="117.6" y="34">3</text>
<text x="267.8" y="35.6">A</text>
<text x="63.2" y="39.9" transform="rotate(-90 63.2 39.9)">3</text>
<text x="111.5" y="41.1" transform="rotate(-90 111.5 41.1)">2</text>
<text x="171.6" y="40.4">1</text>
<text x="190.7" y="40.4">8</text>
<text x="230" y="41.7">1</text>
<text x="42.1" y="44.2">1</text>
<text x="42.1" y="46.7">2</text>
<text x="56.7" y="45.5">1</text>
<text x="69.4" y="45.5">2</text>
<text x="171.6" y="44.2">6</text>
<text x="190.7" y="44.2">7</text>
<text x="230" y="44.2">2</text>
<text x="63.2" y="52.6" transform="rotate(-90 63.2 52.6)">4</text>
<text x="171.6" y="48">2</text>
<text x="171.6" y="51.8">4</text>
<text x="190.7" y="48">3</text>
<text x="190.7" y="51.8">5</text>
<text x="181.4" y="57" transform="rotate(-90 181.4 57)">9</text>
<text x="44" y="64.5">1</text>
<text x="87.1" y="64.5">2</text>
<text x="44" y="67.1">3</text>
<text x="44" y="69.6">5</text>
<text x="87.1" y="67.1">4</text>
<text x="87.1" y="69.6">6</text>
<text x="104.4" y="70.3" transform="rotate(-90 104.4 70.3)">4</text>
<text x="106.2" y="66.3">2</text>
<text x="112" y="70.3" transform="rotate(-90 112 70.3)">1</text>
<text x="113.8" y="66.3">3</text>
<text x="122.2" y="70.3" transform="rotate(-90 122.2 70.3)">1</text>
<text x="43.5" y="77.2">11</text>
<text x="44" y="72.1">7</text>
<text x="44" y="74.7">9</text>
<text x="86.7" y="74.7">10</text>
<text x="86.7" y="77.2">12</text>
<text x="87.1" y="72.1">8</text>
<text x="104.4" y="78" transform="rotate(-90 104.4 78)">3</text>
<text x="107.5" y="75.2">5</text>
<text x="115.1" y="75.2">2</text>
<text x="122.2" y="78" transform="rotate(-90 122.2 78)">6</text>
<text x="171.6" y="72.1">1</text>
<text x="171.6" y="75.9">6</text>
<text x="190.7" y="75.9">7</text>
<text x="190.7" y="72.1">8</text>
<text x="230" y="73.4">1</text>
<text x="230" y="75.9">2</text>
<text x="43.5" y="79.8">13</text>
<text x="43.5" y="82.3">15</text>
<text x="86.7" y="79.8">14</text>
<text x="86.7" y="82.3">16</text>
<text x="171.6" y="79.8">2</text>
<text x="171.6" y="83.6">4</text>
<text x="190.7" y="79.8">3</text>
<text x="190.7" y="83.6">5</text>
<text x="10.4" y="85.6">B</text>
<text x="43.5" y="89.9">21</text>
<text x="43.5" y="84.8">17</text>
<text x="43.5" y="87.4">19</text>
<text x="86.7" y="87.4">20</text>
<text x="86.7" y="89.9">22</text>
<text x="86.7" y="84.8">18</text>
<text x="181.4" y="88.7" transform="rotate(-90 181.4 88.7)">9</text>
<text x="267.8" y="85.6">B</text>
<text x="43.5" y="92.5">23</text>
<text x="43.5" y="95">25</text>
<text x="86.7" y="92.5">24</text>
<text x="86.7" y="95">26</text>
<text x="133.1" y="94.5" transform="rotate(-90 133.1 94.5)">8</text>
<text x="43.5" y="97.5">27</text>
<text x="43.5" y="100.1">29</text>
<text x="86.7" y="100.1">30</text>
<text x="86.7" y="97.5">28</text>
<text x="139.2" y="100.1">1</text>
<text x="43.5" y="102.6">31</text>
<text x="43.5" y="105.2">33</text>
<text x="43.5" y="107.7">35</text>
<text x="86.7" y="102.6">32</text>
<text x="86.7" y="105.2">34</text>
<text x="86.7" y="107.7">36</text>
<text x="133.1" y="107.2" transform="rotate(-90 133.1 107.2)">4</text>
<text x="171.6" y="103.9">1</text>
<text x="171.6" y="107.7">6</text>
<text x="190.7" y="107.7">7</text>
<text x="190.7" y="103.9">8</text>
<text x="230" y="105.2">1</text>
<text x="230" y="107.7">2</text>
<text x="43.5" y="110.2">37</text>
<text x="43.5" y="112.8">39</text>
<text x="86.7" y="112.8">40</text>
<text x="86.7" y="110.2">38</text>
<text x="171.6" y="111.5">2</text>
<text x="190.7" y="111.5">3</text>
<text x="105.7" y="119.1">28</text>
<text x="129.1" y="119.1">6</text>
<text x="171.6" y="115.3">4</text>
<text x="190.7" y="115.3">5</text>
<text x="105.7" y="124.2">27</text>
<text x="129.1" y="121.7">7</text>
<text x="129.1" y="124.2">8</text>
<text x="181.4" y="120.5" transform="rotate(-90 181.4 120.5)">9</text>
<text x="105.7" y="131.8">23</text>
<text x="105.7" y="126.7">26</text>
<text x="128.6" y="129.3">10</text>
<text x="128.6" y="131.8">11</text>
<text x="129.1" y="126.7">9</text>
<text x="10.4" y="135.6">C</text>
<text x="105.7" y="134.4">25</text>
<text x="128.6" y="134.4">12</text>
<text x="128.6" y="136.9">13</text>
<text x="171.6" y="135.6">1</text>
<text x="190.7" y="135.6">8</text>
<text x="230" y="136.9">1</text>
<text x="267.8" y="135.6">C</text>
<text x="106.2" y="139.4">1</text>
<text x="106.2" y="142">2</text>
<text x="128.6" y="139.4">15</text>
<text x="128.6" y="142">16</text>
<text x="171.6" y="143.3">2</text>
<text x="171.6" y="139.4">6</text>
<text x="190.7" y="143.3">3</text>
<text x="190.7" y="139.4">7</text>
<text x="230" y="139.4">2</text>
<text x="106.2" y="144.5">3</text>
<text x="106.2" y="147.1">4</text>
<text x="106.2" y="149.6">5</text>
<text x="128.6" y="144.5">17</text>
<text x="128.6" y="147.1">18</text>
<text x="128.6" y="149.6">19</text>
<text x="171.6" y="147.1">4</text>
<text x="190.7" y="147.1">5</text>
<text x="105.7" y="152.1">24</text>
<text x="128.6" y="152.1">20</text>
<text x="128.6" y="154.7">21</text>
<text x="181.4" y="152.2" transform="rotate(-90 181.4 152.2)">9</text>
<text x="105.7" y="157.2">14</text>
<text x="128.6" y="157.2">22</text>
<text x="10.4" y="185.6">D</text>
<text x="267.8" y="185.6">D</text>
<text x="35" y="205.5">1</text>
<text x="85" y="205.5">2</text>
<text x="135" y="205.5">3</text>
<text x="185" y="205.5">4</text>
<text x="235" y="205.5">5</text>
</g>
<g font-size="1.8" fill="#008484">
<text x="50.9" y="26.1">+VDC</text>
<text x="131.2" y="28.9">+5VP</text>
<text x="224.9" y="26.1">+VDC</text>
<text x="101.8" y="31.2">OKI-78SR-5</text>
<text x="106.9" y="34.9">IN</text>
<text x="112.9" y="34.9">OUT</text>
<text x="114.4" y="31.2">U3</text>
<text x="64.9" y="40.1">D1</text>
<text x="84.3" y="40.2">C3</text>
<text x="95.6" y="40.2">C4</text>
<text x="112.4" y="39.1" transform="rotate(-90 112.4 39.1)">GND</text>
<text x="126" y="40.1">1uF</text>
<text x="175" y="41.3">VCC</text>
<text x="185.3" y="41.3">VIN</text>
<text x="197" y="40.1">D2</text>
<text x="208.5" y="41.3">C7</text>
<text x="208.7" y="38.8">2.2uF</text>
<text x="230.2" y="38.8">J3</text>
<text x="38.4" y="42.6">J2</text>
<text x="59.7" y="46.4">+</text>
<text x="81.1" y="42.5">330uF</text>
<text x="92.6" y="42.5">330uF</text>
<text x="125.9" y="42.6">C5</text>
<text x="159.2" y="47.7">1uF</text>
<text x="175" y="45.1">DIM</text>
<text x="186" y="45.1">LX</text>
<text x="197" y="46.4">R7</text>
<text x="208.5" y="47">L1</text>
<text x="212.6" y="47">100uH</text>
<text x="109.8" y="52.8">GND</text>
<text x="160.1" y="50.2">C6</text>
<text x="175" y="48.9">PGND</text>
<text x="175" y="52.7">GND</text>
<text x="182.2" y="53.6" transform="rotate(-90 182.2 53.6)">DAP</text>
<text x="184.2" y="48.9">IADJ</text>
<text x="186" y="52.7">FS</text>
<text x="195.9" y="52.8">40.2k</text>
<text x="195.9" y="48.9">5.76k</text>
<text x="37.3" y="58.1">+3V3</text>
<text x="91.1" y="58.1">+5V</text>
<text x="109.3" y="59.5">Q1</text>
<text x="197" y="55.3">R6</text>
<text x="48" y="65.4">3.3V</text>
<text x="81.9" y="65.4">5V</text>
<text x="105.2" y="62.1">DMG2305UX</text>
<text x="179.7" y="65.5">GND</text>
<text x="48" y="67.9">GPIO02_SDA1_I2C</text>
<text x="48" y="70.5">GPIO03_SCL1_I2C</text>
<text x="80.1" y="70.5">GND</text>
<text x="81.9" y="67.9">5V</text>
<text x="197" y="71.8">D3</text>
<text x="208.7" y="70.5">2.2uF</text>
<text x="230.2" y="70.5">J4</text>
<text x="48" y="73">GPIO04_GCLK</text>
<text x="48" y="75.6">GND</text>
<text x="72" y="75.6">GPIO15_RXD0</text>
<text x="72.2" y="73">GPIO14_TXD0</text>
<text x="96.5" y="74.2">Q2B</text>
<text x="123.3" y="74.2">Q2A</text>
<text x="175" y="73">VCC</text>
<text x="175" y="76.8">DIM</text>
<text x="185.3" y="73">VIN</text>
<text x="186" y="76.8">LX</text>
<text x="208.5" y="73.1">C9</text>
<text x="48" y="78.1">GPIO17</text>
<text x="48" y="80.6">GPIO27</text>
<text x="48" y="83.2">GPIO22</text>
<text x="77.7" y="78.1">GPIO18</text>
<text x="77.7" y="83.2">GPIO23</text>
<text x="80.1" y="80.6">GND</text>
<text x="159.2" y="79.4">1uF</text>
<text x="160.1" y="82">C8</text>
<text x="175" y="80.6">PGND</text>
<text x="184.2" y="80.6">IADJ</text>
<text x="195.9" y="80.7">5.76k</text>
<text x="197" y="78.2">R9</text>
<text x="208.5" y="78.7">L2</text>
<text x="212.6" y="78.7">100uH</text>
<text x="48" y="85.7">3.3V</text>
<text x="48" y="88.3">GPIO10_SPI_MOSI</text>
<text x="77.7" y="85.7">GPIO24</text>
<text x="80.1" y="88.3">GND</text>
<text x="103.6" y="86.6" transform="rotate(-90 103.6 86.6)">47k</text>
<text x="104.3" y="85.8">R5</text>
<text x="116.9" y="85.8">R4</text>
<text x="121.2" y="86.6" transform="rotate(-90 121.2 86.6)">10k</text>
<text x="125.4" y="88.3">C14</text>
<text x="131.3" y="84.8">+3V3</text>
<text x="175" y="84.5">GND</text>
<text x="182.2" y="85.3" transform="rotate(-90 182.2 85.3)">DAP</text>
<text x="186" y="84.5">FS</text>
<text x="195.9" y="84.5">40.2k</text>
<text x="197" y="87">R8</text>
<text x="48" y="90.8">GPIO09_SPI_MISO</text>
<text x="48" y="93.3">GPIO11_SPI_CLK</text>
<text x="48" y="95.9">GND</text>
<text x="67.2" y="93.3">GPIO08_SPI_CE0_N</text>
<text x="67.2" y="95.9">GPIO07_SPI_CE1_N</text>
<text x="77.7" y="90.8">GPIO25</text>
<text x="109.8" y="95.9">GND</text>
<text x="124.7" y="93.4">0.1uF</text>
<text x="136" y="94.7">U8</text>
<text x="143.8" y="95.9">R14</text>
<text x="48" y="98.4">ID_SD</text>
<text x="48" y="101">GPIO05</text>
<text x="78.9" y="98.4">ID_SC</text>
<text x="80.1" y="101">GND</text>
<text x="134.8" y="101">DQ</text>
<text x="142.9" y="97" transform="rotate(-90 142.9 97)">4.7k</text>
<text x="179.7" y="97.2">GND</text>
<text x="48" y="103.5">GPIO06</text>
<text x="48" y="106">GPIO13</text>
<text x="77.7" y="103.5">GPIO12</text>
<text x="80.1" y="106">GND</text>
<text x="100.8" y="105.1">+3V3</text>
<text x="117" y="107.4">C2</text>
<text x="127.7" y="104.7" transform="rotate(-90 127.7 104.7)">DS18B20U</text>
<text x="134" y="104.4" transform="rotate(-90 134 104.4)">GND VDD</text>
<text x="175" y="104.8">VCC</text>
<text x="185.3" y="104.8">VIN</text>
<text x="197" y="103.6">D4</text>
<text x="208.6" y="104.8">C11</text>
<text x="208.7" y="102.3">2.2uF</text>
<text x="230.2" y="102.3">J5</text>
<text x="48" y="108.6">GPIO19</text>
<text x="48" y="111.1">GPIO26</text>
<text x="48" y="113.7">GND</text>
<text x="77.7" y="113.7">GPIO21</text>
<text x="77.7" y="108.6">GPIO16</text>
<text x="77.7" y="111.1">GPIO20</text>
<text x="115.8" y="112.4">0.1uF</text>
<text x="159" y="113.7">C10</text>
<text x="159.2" y="111.2">1uF</text>
<text x="175" y="112.4">PGND</text>
<text x="175" y="108.6">DIM</text>
<text x="184.2" y="112.4">IADJ</text>
<text x="186" y="108.6">LX</text>
<text x="195.9" y="112.4">5.76k</text>
<text x="196.5" y="109.9">R11</text>
<text x="208.5" y="110.5">L3</text>
<text x="212.6" y="110.5">100uH</text>
<text x="131.4" y="115">GND</text>
<text x="175" y="116.2">GND</text>
<text x="182.2" y="117.1" transform="rotate(-90 182.2 117.1)">DAP</text>
<text x="186" y="116.2">FS</text>
<text x="195.9" y="116.3">40.2k</text>
<text x="196.5" y="118.8">R10</text>
<text x="34.9" y="122.6">GND</text>
<text x="90.8" y="122.6">GND</text>
<text x="110.2" y="125.1">SDA</text>
<text x="110.2" y="120">VDD</text>
<text x="120.7" y="120">PWM0</text>
<text x="120.7" y="122.6">PWM1</text>
<text x="120.7" y="125.1">PWM2</text>
<text x="110.2" y="127.6">SCL</text>
<text x="120.7" y="127.6">PWM3</text>
<text x="120.7" y="130.2">PWM4</text>
<text x="179.7" y="129">GND</text>
<text x="77.9" y="134.3">+3V3</text>
<text x="86.5" y="136.6">C1</text>
<text x="110.2" y="132.7">OE</text>
<text x="110.2" y="135.3">EXTCLK</text>
<text x="120.7" y="132.7">PWM5</text>
<text x="120.7" y="135.3">PWM6</text>
<text x="120.7" y="137.8">PWM7</text>
<text x="175" y="136.5">VCC</text>
<text x="185.3" y="136.5">VIN</text>
<text x="197" y="135.3">D5</text>
<text x="208.6" y="136.6">C13</text>
<text x="208.7" y="134">2.2uF</text>
<text x="230.2" y="134">J6</text>
<text x="85.3" y="141.7">0.1uF</text>
<text x="110.2" y="140.3">A0</text>
<text x="110.2" y="142.9">A1</text>
<text x="120.7" y="140.3">PWM8</text>
<text x="120.7" y="142.9">PWM9</text>
<text x="159.2" y="142.9">1uF</text>
<text x="175" y="140.3">DIM</text>
<text x="186" y="140.3">LX</text>
<text x="196.5" y="141.7">R13</text>
<text x="208.5" y="142.2">L4</text>
<text x="212.6" y="142.2">100uH</text>
<text x="47.1" y="145.5">R3</text>
<text x="51.4" y="146.5" transform="rotate(-90 51.4 146.5)">3.9k</text>
<text x="54.7" y="145.5">R2</text>
<text x="59" y="146.5" transform="rotate(-90 59 146.5)">3.9k</text>
<text x="62.3" y="145.5">R1</text>
<text x="66.6" y="145.7" transform="rotate(-90 66.6 145.7)">1k</text>
<text x="69.3" y="148">AT24CS32</text>
<text x="83.9" y="148">U1</text>
<text x="110.2" y="145.4">A2</text>
<text x="110.2" y="148">A3</text>
<text x="119.7" y="145.4">PWM10</text>
<text x="119.7" y="148">PWM11</text>
<text x="159" y="145.5">C12</text>
<text x="175" y="144.1">PGND</text>
<text x="175" y="148">GND</text>
<text x="182.2" y="148.8" transform="rotate(-90 182.2 148.8)">DAP</text>
<text x="184.2" y="144.1">IADJ</text>
<text x="186" y="148">FS</text>
<text x="195.9" y="148">40.2k</text>
<text x="195.9" y="144.2">5.76k</text>
<text x="110.2" y="150.5">A4</text>
<text x="110.2" y="153">A5</text>
<text x="119.7" y="153">PWM13</text>
<text x="119.7" y="155.6">PWM14</text>
<text x="119.7" y="150.5">PWM12</text>
<text x="196.5" y="150.5">R12</text>
<text x="110.2" y="158.1">GND</text>
<text x="119.7" y="158.1">PWM15</text>
<text x="179.7" y="160.7">GND</text>
<text x="57.6" y="167.1">Write</text>
<text x="58.3" y="164.5">SW1</text>
<text x="100.9" y="164.5">GND</text>
<text x="78.1" y="177.2">GND</text>
</g>
<g font-size="1.4" fill="#840000">
<text x="79.8" y="147.1" transform="rotate(-90 79.8 147.1)">8</text>
<text x="71.4" y="154.7">5</text>
<text x="71.4" y="150.9">7</text>
<text x="87.9" y="150.9">1</text>
<text x="87.9" y="154.7">2</text>
<text x="71.4" y="158.5">6</text>
<text x="87.9" y="158.5">3</text>
<text x="79.8" y="163.6" transform="rotate(-90 79.8 163.6)">4</text>
</g>
<g font-size="1.4" fill="#008484">
<text x="74.7" y="155.4">SDA</text>
<text x="74.7" y="151.6">WP</text>
<text x="80.5" y="152.6" transform="rotate(-90 80.5 152.6)">VCC</text>
<text x="83.5" y="151.6">A0</text>
<text x="83.5" y="155.4">A1</text>
<text x="74.7" y="159.3">SCL</text>
<text x="80.5" y="160.3" transform="rotate(-90 80.5 160.3)">GND</text>
<text x="83.5" y="159.3">A2</text>
</g>
</svg>
